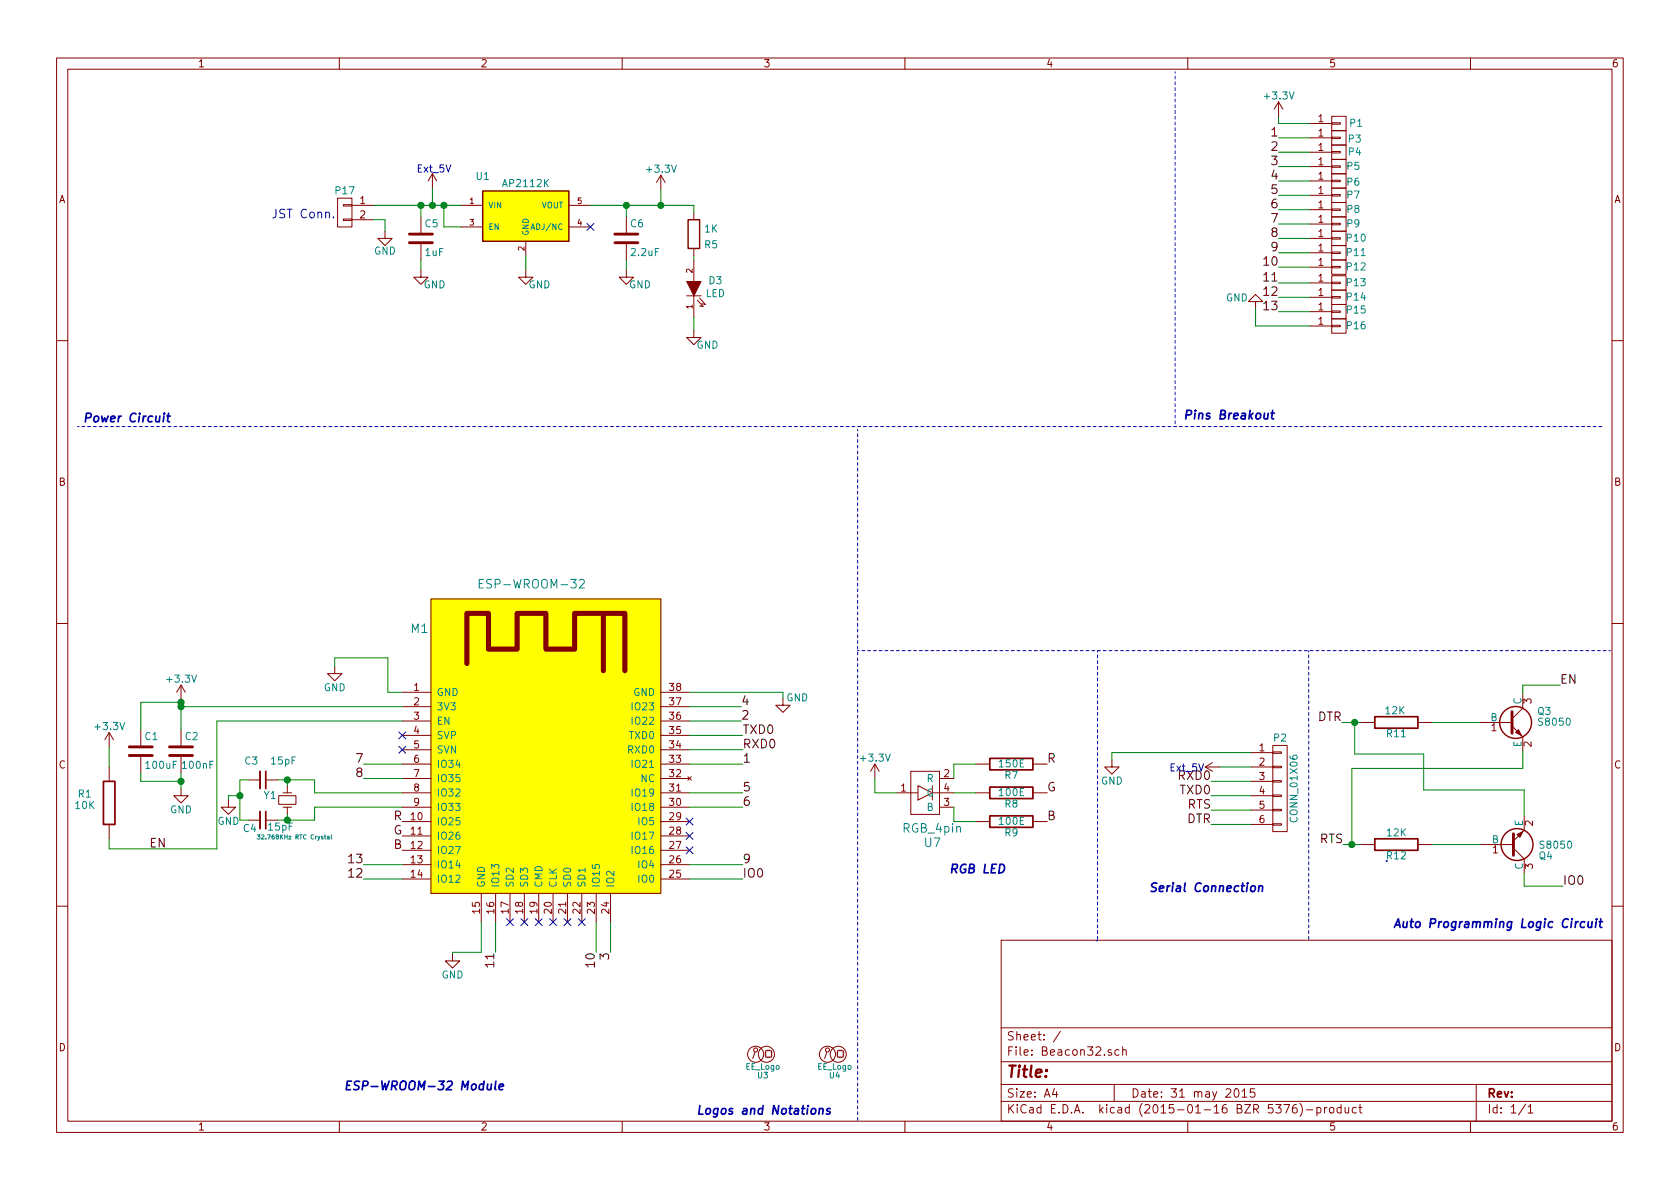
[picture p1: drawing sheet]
<svg xmlns="http://www.w3.org/2000/svg" width="297mm" height="210mm" viewBox="0 0 297 210" stroke-linecap="round" stroke-linejoin="round" font-family="sans-serif">
<g fill="none" stroke="#840000" stroke-width=".18">
<path d="M10 10.3h277v189.9h-277zM12 12.2h273v186.1h-273zM60 10.3v1.9M110 10.3v1.9M160 10.3v1.9M210 10.3v1.9M226.1 18l-.8 1.3M226.1 18v2.6M226.1 18l.7 1.3M260 10.3v1.9M59.7 35h2.5v5.1h-2.5zM60.7 38.7h1.5v.3h-1.5z"/>
<path d="M60.7 36.2h1.5v.2h-1.5zM62.2 36.3h3.8M62.2 38.9h3.8M74.4 38.3v2.8M76.5 30.7l-.8 1.3M76.5 30.7v2.6M76.5 30.7l.7 1.3M81.5 36.3h3.8M100.6 36.3h3.8M110.7 38.3v2.8M116.8 31l-.7 1.3M116.8 31v2.5"/>
<path d="M116.8 31l.8 1.3M122.7 37.6v1.3M231.6 21.8h3.9M231.6 24.4h3.9M231.6 26.9h3.9M231.6 29.5h3.9M231.6 32h3.9M231.6 34.5h3.9M231.6 37.1h3.9M231.6 39.6h3.9M235.5 21.7h1.5v.3h-1.5zM235.5 20.6h2.5v2.5h-2.5z"/>
<path d="M235.5 24.3h1.5v.2h-1.5zM235.5 23.1h2.5v2.5h-2.5zM235.5 26.8h1.5v.2h-1.5zM235.5 25.6h2.5v2.6h-2.5zM235.5 29.3h1.5v.3h-1.5zM235.5 28.2h2.5v2.5h-2.5zM235.5 31.9h1.5v.2h-1.5zM235.5 30.7h2.5v2.6h-2.5zM235.5 34.4h1.5v.3h-1.5zM235.5 33.3h2.5v2.5h-2.5zM235.5 37h1.5v.2h-1.5zM235.5 35.8h2.5v2.5h-2.5z"/>
<path d="M235.5 39.5h1.5v.2h-1.5zM235.5 38.3h2.5v2.6h-2.5zM68.1 40.9v1.3h1.2l-1.2 1.2-1.3-1.2h1.3M74.4 47.7v1.3h1.3l-1.3 1.3-1.2-1.3h1.2M74.4 43.2v2.8M81.5 40.1h3.8M93 47.7v1.3h1.2l-1.2 1.3-1.3-1.3h1.3M93 42.7v2.5M100.6 40.1h3.8M110.7 47.7v1.3h1.3l-1.3 1.3-1.2-1.3h1.2M110.7 43.2v2.8M121.4 52.3h2.6"/>
<path d="M122.7 58.4v1.3h1.3l-1.3 1.3-1.3-1.3h1.3M122.7 43.9v1.3M122.7 46v3.8M122.7 52.3v3.8M123.3 53.1l1 1.1-.6-.1M123.7 52.7l1 1.1-.6-.1M222 53.3h-1.3l1.3-1.2 1.3 1.2h-1.3v1.3M231.6 42.2h3.9M231.6 44.7h3.9M231.6 47.2h3.9M231.6 50h3.9M231.6 52.6h3.9"/>
<path d="M231.6 55.1h3.9M231.6 57.7h3.9M235.5 42h1.5v.3h-1.5zM235.5 40.9h2.5v2.5h-2.5zM235.5 44.6h1.5v.2h-1.5zM235.5 43.4h2.5v2.6h-2.5zM235.5 47.1h1.5v.3h-1.5zM235.5 46h2.5v2.5h-2.5zM235.5 49.9h1.5v.3h-1.5zM235.5 48.8h2.5v2.5h-2.5zM235.5 52.4h1.5v.3h-1.5zM235.5 51.3h2.5v2.5h-2.5z"/>
<path d="M235.5 55h1.5v.2h-1.5zM235.5 53.8h2.5v2.6h-2.5zM235.5 57.5h1.5v.3h-1.5zM235.5 56.4h2.5v2.5h-2.5zM10 60.2h2M285 60.2h2M10 110.3h2M59.2 117.9v1.2h1.3l-1.3 1.3-1.3-1.3h1.3M76.2 105.9h40.6v52.1h-40.6zM285 110.3h2M19.3 129.5v2.6M19.3 135.6v2.6"/>
<path d="M19.3 129.5l-.8 1.3M19.3 129.5l.8 1.3M24.9 129v2.8M24.9 133.9v2.7M32 139.4v1.3h1.3l-1.3 1.3-1.3-1.3h1.3M32 121.2v2.5M32 129v2.8M32 133.9v2.7M32 121.2l-.8 1.2M32 121.2l.8 1.2M43.9 137.9h2.1M47.1 137.9h1.9"/>
<path d="M50.8 138.9v1.3M71.1 135.1h5.1M71.1 137.7h5.1M71.1 122.4h5.1M71.1 125h5.1M71.1 127.5h5.1M71.1 130h5.1M71.1 132.6h5.1M116.8 135.1h5.1M116.8 137.7h5.1M116.8 122.4h5.1M116.8 125h5.1"/>
<path d="M116.8 127.5h5.1M116.8 130h5.1M116.8 132.6h5.1M121.6 137.4l.6 .6M122.2 137.4l-.6 .6M138.4 123.4v1.3h1.3l-1.3 1.3-1.2-1.3h1.2M154.7 135.1l.7 1.3M154.7 135.1v2.6M154.7 135.1l-.8 1.3M161 136.4h5.1v7.6h-5.1zM162.3 138.9l2.5 1.3-2.5 1.3zM166.1 137.7h2.6"/>
<path d="M172.5 135.1h2.5M182.6 135.1h2.6M196.6 134.4v1.2h1.3l-1.3 1.3-1.3-1.3h1.3M213.1 135.6h2.5M213.1 135.6l1.3 .8M214.4 134.9l-1.3 .7M221.2 133.1h3.8M221.2 135.6h3.8M221.2 138.2h3.8M225 138h1.6v.3h-1.6zM225 135.5h1.6v.3h-1.6zM225 133h1.6v.2h-1.6z"/>
<path d="M225 131.8h2.6v15.3h-2.6zM240.5 127.8h2.6M250.7 127.8h2.5M261.6 127.8h5.7M267.3 128.4l1.9 1.9v2.5M269.2 122.7v2.5l-1.9 1.9M19.3 145.8v2.5M40.4 141.5v1.2h1.3l-1.3 1.3-1.3-1.3h1.3M43.9 145h2.1M49.3 140.7h3v1.5h-3zM50 140.2h1.6M50 142.7h1.6"/>
<path d="M50.8 142.7v1.3M71.1 140.2h5.1M71.1 145.3h5.1M71.1 142.7h5.1M71.1 147.8h5.1M71.1 150.4h5.1M71.1 152.9h5.1M71.1 155.4h5.1M85.1 158v5.1M87.6 158v5.1M90.2 158v5.1M92.7 158v5.1"/>
<path d="M95.2 158v5.1M97.8 158v5.1M100.3 158v5.1M102.9 158v5.1M105.4 158v5.1M107.9 158v5.1M116.8 140.2h5.1M116.8 145.3h5.1M116.8 142.7h5.1M116.8 147.8h5.1M116.8 150.4h5.1M116.8 152.9h5.1"/>
<path d="M116.8 155.4h5.1M158.5 140.2h3.8M164.8 140.2h3.9M166.1 142.7h2.6M172.5 140.2h2.5M172.5 145.3h2.5M182.6 140.2h2.6M182.6 145.3h2.6M221.2 140.7h3.8M221.2 143.3h3.8M221.2 145.8h3.8M225 145.7h1.6v.2h-1.6z"/>
<path d="M225 143.1h1.6v.3h-1.6zM225 140.6h1.6v.2h-1.6zM240.5 149.3h2.6M250.7 149.3h2.5M261.9 149.3h5.7M267.6 150l1.9 1.9v2.5M269.5 144.3v2.5l-1.9 1.9M10 160.2h2M80 168.7v1.2h1.3l-1.3 1.3-1.3-1.3h1.3M177 166.3h108v32h-108zM285 160.2h2M60 198.3v1.9"/>
<path d="M110 198.3v1.9M133.5 186l-.4 1.2M135.3 186.6h.1M135.3 186.2h.1M135.4 185.8h1v1.1h-1zM135.8 185.7v.1M135.8 186.9v.2M136 185.7v.1M136 186.9v.2M136.4 186.6h.1M136.4 186.2h.1M146.2 186l-.4 1.2"/>
<path d="M148 186.6h.1M148 186.2h.1M148.1 185.8h1v1.1h-1zM148.5 185.7v.1M148.5 186.9v.2M148.7 185.7v.1M148.7 186.9v.2M149.1 186.6h.1M149.1 186.2h.1M160 198.3v1.9M177 194.8h108M177 191.8h108"/>
<path d="M177 187.8h108M177 181.8h108M186.4 192.5l-.3 1h.9M186.8 193v1M187.5 182.3l-1.3 2M196.5 185.7a.37 .37 0 0 0-.6 .1l.1 .2 .5 .2 .1 .1-.3 .3-.4-.1M197 191.8v3M197.8 185.7l-.4-.1-.3 .3 .1 .6 .2 .1 .4-.1M198.5 185.7l.2-.1 .4 .1v.9M198.5 185.1v1.5M210 198.3v1.9M218.4 192.6l.1-.1a.81 .81 0 0 1 .6 .6 .81 .81 0 0 1-.3 .8l-.1 .1a.8 .8 0 0 1-.6-.6 .8 .8 0 0 1 .3-.8z"/>
<path d="M219.6 193l.4-.5v1.5M219.6 194h.9M221.8 192.5h-.7l-.1 .7 .3-.1 .4 .1 .2 .2-.1 .5-.2 .1-.6-.1M227 195.3h1l-.6 1.5M229.2 195.3a.59 .59 0 0 0-.7 .7l.1 .7 .2 .1 .5-.1 .1-.5-.2-.2-.4-.1-.3 .3M229.8 195.1a1.71 1.71 0 0 1 0 2.3M231 196.3h1.1M232.8 195.9l.5-.1 .3 .3-.2 .6h-.6M232.8 195.8v1.5M234.2 195.8v1M234.6 195.8l-.4 .3M235.1 196l.2-.2 .5 .2v.5l-.1 .2-.4 .1-.2-.1z"/>
<path d="M237.1 195.9l-.4-.1-.3 .3 .1 .6 .2 .1 .4-.1M237.1 195.3v1.5M237.8 195.8l.1 .9 .4 .1 .2-.1M238.5 195.8v1M239.8 195.9l-.4-.1-.3 .3 .1 .6 .2 .1 .4-.1M240.3 195.8h.5M240.5 195.3v1.3l.3 .2M260 198.3v1.9M261 191.8v6.5M269.7 195.2l-1.2 2M270.2 195.8l.4-.5v1.5M270.2 196.8h.8"/>
<circle cx="133.6" cy="185.7" r=".36"/>
<circle cx="133.6" cy="186.4" r="1.42"/>
<circle cx="135.5" cy="186.4" r="1.42"/>
<circle cx="146.3" cy="185.7" r=".36"/>
<circle cx="146.3" cy="186.4" r="1.42"/>
<circle cx="148.2" cy="186.4" r="1.42"/>
</g>
<path d="M18.3 138.2h2v7.6h-2zM47 136.4v3M175 134.1h7.6v2h-7.6zM175 139.2h7.6v2h-7.6zM243.1 126.7h7.6v2.1h-7.6zM47 143.5v3.1M175 144.3h7.6v2h-7.6zM243.1 148.3h7.6v2.1h-7.6z" fill="none" stroke="#840000" stroke-width=".3"/>
<g fill="none" stroke="#008400" stroke-width=".18">
<path d="M66 36.3h15.5M66 38.9h2.1v2M74.4 36.3v2M76.5 33.3v3M78.5 36.3v3.8h3M104.4 36.3h18.3v1.3M110.7 36.3v2M116.8 33.5v2.8M226.1 20.6v1.2h5.5M226.1 24.4h5.5M226.1 26.9h5.5M226.1 29.5h5.5"/>
<path d="M226.1 32h5.5M226.1 34.5h5.5M226.1 37.1h5.5M226.1 39.6h5.5M74.4 46v1.7M93 45.2v2.5M110.7 46v1.7M122.7 45.2v.8M122.7 56.1v2.3M222 54.6v3.1h9.6M226.1 42.2h5.5M226.1 50h5.5"/>
<path d="M226.1 52.6h5.5M226.1 55.1h5.5M226.1 44.7h5.5M226.1 47.2h5.5M59.2 117.9v-1.6h9.4v6.1h2.5M19.3 132.1v3.5M24.9 136.6v1.6h7.1M32 123.7v5.3M32 136.6v2.8M32 125h39.1M32 124.2h-7.1v4.8M43.9 137.9h-1.5v7.1h1.5"/>
<path d="M49 137.9h6.6v2.3h15.5M50.8 137.9v1M64.3 135.1h6.8M64.3 137.7h6.8M71.1 127.5h-32.7v22.6h-19.1v-1.8M121.9 135.1h9.4M121.9 122.4h16.5v1M121.9 127.5h9.2M121.9 132.6h9.4M121.9 130h9.4M121.9 125h9.2M154.7 137.7v2.5h3.8"/>
<path d="M172.5 135.1h-3.8v2.6M214.1 138.2h7.1M215.6 135.6h5.6M221.2 133.1h-24.6v1.3M237.2 127.8h3.3M239.5 127.8v5.5h12.2v6.4h17.8v4.6M253.2 127.8h8.4M269.2 132.8v3.1h-30.2v13.4M275.8 121.2h-6.6v1.5M42.4 140.7h-2v.8M50.8 144v1M64.3 152.9h6.8"/>
<path d="M64.3 155.4h6.8M71.1 142.7h-15.5v2.3h-6.6M121.9 140.2h9.4M121.9 142.7h9.4M121.9 152.9h9.4M121.9 155.4h9.4M168.7 140.2h3.8M168.7 142.7v2.6h3.8M214.1 140.7h7.1M214.1 143.3h7.1M214.1 145.8h7.1M237.5 149.3h3"/>
<path d="M253.2 149.3h8.7M269.5 154.4v2.3h6.9M85.1 163.1v5.3h-5.1v.3M87.6 163.1v5.3M105.4 163.1v5.3M107.9 163.1v5.3"/>
</g>
<g fill="none" stroke="#840000" stroke-width=".25">
<path d="M85.3 33.8h15.3v8.9h-15.3zM121.7 38.9h2v5h-2z"/>
<circle cx="268" cy="127.8" r="2.82"/>
<circle cx="268.2" cy="149.3" r="2.82"/>
</g>
<g fill="#840000" stroke="#840000" stroke-width=".18">
<path d="M121.4 49.8h2.6l-1.3 2.5z"/>
<path d="M268 129.5l.5-.5 .5 1z"/>
<path d="M268.2 147.6l1-.5-.5 1z"/>
</g>
<g fill="none" stroke="#0000c2" stroke-width=".3">
<path d="M29.5 73.6h.6M29.8 73.1l-.2 1.3 .4 .2M224.7 73.1h.6M225 72.6l-.2 1.3 .4 .2M222.6 156.8l.3-.2 .3 .1v1M222.6 156.6l-.1 1.1M280.2 163.1a.5 .5 0 0 0-.7 .2l-.1 .4 .1 .2h.6M280.8 163l-.1 .8a.37 .37 0 0 0 .4 .2 .37 .37 0 0 0 .3-.2M281.5 163l-.1 1M282.2 163l-.1 1M282.3 162.5v.1M282.8 163h.5"/>
<path d="M283 162.5l-.1 1.3 .3 .2M61.3 191.9h.5M62.2 191.2h-.8l-.2 1.5h.8M63.6 191.3a.65 .65 0 0 0-.9 .2l.1 .3 .6 .3 .1 .2-.2 .3a.65 .65 0 0 1-.8 0M64.1 192h.6l.3-.2 .1-.3-.1-.2-.8-.1-.2 1.5M144.9 196.2l.2-.2 .4 .1-.1 .9M146.8 196.1a.39 .39 0 0 0-.6 .1v.2l.4 .1 .2 .2-.3 .3-.4-.1"/>
</g>
<g fill="#ff0" stroke="#ff0" stroke-width=".25">
<path d="M76.2 105.9h40.6v52.1h-40.6z"/>
<path d="M85.3 33.8h15.3v8.9h-15.3z"/>
</g>
<path d="M82.5 117.3v-8.8h3.9v6.3h5v-6.3h5.1v6.3h5.1v-6.3h8.9v10.1M106.7 108.5v10.1" fill="none" stroke="#840000" stroke-width=".89"/>
<path d="M84.7 103.2h.5M85.5 102.5h-.8v1.5h.8M102.4 102.6l.3-.1h.3l.3 .1v.3v.2l-.9 .9h.9M45.5 147.6h.4l-.2 .3 .2 .2v.2h-.4M57.9 147.9h.3v.5M58.2 148.1l-.3 .1 .1 .2 .2-.1M58.6 147.6l.1 .8" fill="none" stroke="#008484" stroke-width=".18"/>
<path d="M72.4 42.9h4.1M72.4 41.4h4.1M108.7 42.9h4.1M108.7 41.4h4.1M22.9 133.6h4M22.9 132.1h4M30 133.6h4M30 132.1h4M267.3 125.9v3.8M267.6 147.4v3.9" fill="none" stroke="#840000" stroke-width=".51"/>
<g fill="#008400" stroke="#008400" stroke-width=".25">
<circle cx="78.5" cy="36.3" r=".51"/>
<circle cx="239" cy="149.3" r=".51"/>
<circle cx="239.5" cy="127.8" r=".51"/>
<circle cx="32" cy="124.2" r=".51"/>
<circle cx="32" cy="125" r=".51"/>
<circle cx="32" cy="138.2" r=".51"/>
<circle cx="50.8" cy="137.9" r=".51"/>
<circle cx="50.8" cy="145" r=".51"/>
<circle cx="42.4" cy="140.7" r=".51"/>
<circle cx="74.4" cy="36.3" r=".51"/>
<circle cx="76.5" cy="36.3" r=".51"/>
<circle cx="110.7" cy="36.3" r=".51"/>
<circle cx="116.8" cy="36.3" r=".51"/>
</g>
<g fill="none" stroke="#000084" stroke-width=".18">
<path d="M103.8 39.5l1.2 1.2M105 39.5l-1.2 1.2M70.5 129.4l1.2 1.3M70.5 132l1.2 1.2M71.7 129.4l-1.2 1.3M71.7 132l-1.2 1.2M121.3 144.7l1.2 1.2M121.3 149.8l1.2 1.2M121.3 147.2l1.2 1.2M122.5 144.7l-1.2 1.2M122.5 149.8l-1.2 1.2M122.5 147.2l-1.2 1.2"/>
<path d="M89.6 162.5l1.2 1.2M90.8 162.5l-1.2 1.2M92.1 162.5l1.2 1.2M93.3 162.5l-1.2 1.2M94.6 162.5l1.3 1.2M95.9 162.5l-1.3 1.2M97.2 162.5l1.2 1.2M98.4 162.5l-1.2 1.2M99.7 162.5l1.2 1.2M100.9 162.5l-1.2 1.2M102.3 162.5l1.2 1.2M103.5 162.5l-1.2 1.2"/>
</g>
<path d="M207.8 12.7v62.7M13.7 75.4h270M151.6 75.9v122.2M151.6 115.1h133.1M194.1 115.1v51.3M231.4 115.1v51.3M194.1 166.4h-.3" fill="none" stroke="#0000c2" stroke-width=".18" stroke-dasharray=".5" stroke-dashoffset=".3"/>
<path d="M46 136.4v3M46 143.5v3.1" fill="none" stroke="#840000" stroke-width=".33"/>
<path d="M59 38.4v.1" fill="none" stroke="#0000c2" stroke-width=".18"/>
<text font-size="2.8" fill="#840000" x="178" y="190.5">Title:</text>
<g font-size="2.1">
<text x="224.9" y="24.1">1</text>
<text x="224.9" y="26.7">2</text>
<text x="224.9" y="29.2">3</text>
<text x="224.9" y="31.7">4</text>
<text x="224.9" y="34.3">5</text>
<text x="224.9" y="36.8">6</text>
<text x="224.9" y="39.4">7</text>
<text x="224.9" y="41.9">8</text>
<text x="223.7" y="47">10</text>
<text x="224.9" y="44.4">9</text>
<text x="223.7" y="49.8">11</text>
<text x="223.7" y="52.3">12</text>
<text x="223.7" y="54.9">13</text>
<text x="131.1" y="124.7">4</text>
<text x="275.8" y="120.9">EN</text>
<text x="131.1" y="127.2">2</text>
<text x="131.3" y="129.8">TXD0</text>
<text x="232.9" y="127.5">DTR</text>
<text x="63.1" y="134.9">7</text>
<text x="63.1" y="137.4">8</text>
<text x="131.3" y="132.3">RXD0</text>
<text x="131.3" y="134.9">1</text>
<text x="185.2" y="134.9">R</text>
<text x="208.5" y="137.9">RXD0</text>
<text x="131.3" y="139.9">5</text>
<text x="131.3" y="142.5">6</text>
<text x="185.2" y="139.9">G</text>
<text x="208.7" y="140.5">TXD0</text>
<text x="209.9" y="143">RTS</text>
<text x="26.4" y="149.9">EN</text>
<text x="69.5" y="147.6">G</text>
<text x="69.6" y="145">R</text>
<text x="185.2" y="145">B</text>
<text x="209.8" y="145.5">DTR</text>
<text x="233.2" y="149.1">RTS</text>
<text x="61.9" y="152.6">13</text>
<text x="61.9" y="155.2">12</text>
<text x="69.6" y="150.1">B</text>
<text x="131.3" y="152.6">9</text>
<text x="131.3" y="155.2">IO0</text>
<text x="276.4" y="156.5">IO0</text>
<text x="87.4" y="170.8" transform="rotate(-90 87.4 170.8)">11</text>
<text x="105.2" y="170.8" transform="rotate(-90 105.2 170.8)">10</text>
<text x="107.7" y="169.6" transform="rotate(-90 107.7 169.6)">3</text>
</g>
<g font-size="2.1" fill="#0000c2">
<text x="48" y="38.6">JST Conn.</text>
<text x="14.7" y="74.7">Power Circuit</text>
<text x="209.3" y="74.2">Pins Breakout</text>
<text x="167.9" y="154.4">RGB LED</text>
<text x="203.2" y="157.7">Serial Connection</text>
<text x="246.4" y="164.1">Auto Programming Logic Circuit</text>
<text x="64.8" y="192.8">ESP-WROOM-32 Module</text>
<text x="123.2" y="197.1">Logos and Notations</text>
</g>
<g font-size="2.1" fill="#008484">
<text x="85.7" y="104.1">ESP-WROOM-32</text>
<text x="72.7" y="111.9">M1</text>
<text x="159.7" y="147.2">RGB_4pin</text>
<text x="163.5" y="149.8">U7</text>
</g>
<g font-size="2.1" fill="#840000">
<text x="178" y="184">Sheet: /</text>
<text x="178" y="186.7">File: Beacon32.sch</text>
<text x="178" y="196.9">KiCad E.D.A. kicad (2015-01-16 BZR 5376)-product</text>
<text x="178" y="194.1">Size: A4</text>
<text x="200" y="194.1">Date: 31 may 2015</text>
<text x="263" y="194.1">Rev:</text>
<text x="263" y="196.9">Id: 1/1</text>
</g>
<g font-size="1.8" fill="#840000">
<text x="35" y="11.9">1</text>
<text x="85" y="11.9">2</text>
<text x="135" y="11.9">3</text>
<text x="185" y="11.9">4</text>
<text x="235" y="11.9">5</text>
<text x="285" y="11.9">6</text>
<text x="233.1" y="21.6">1</text>
<text x="233.1" y="24.1">1</text>
<text x="233.1" y="26.7">1</text>
<text x="233.1" y="29.2">1</text>
<text x="10.4" y="35.9">A</text>
<text x="233.1" y="31.7">1</text>
<text x="233.1" y="34.3">1</text>
<text x="285.4" y="35.9">A</text>
<text x="63.7" y="36.1">1</text>
<text x="63.7" y="38.6">2</text>
<text x="233.1" y="36.8">1</text>
<text x="233.1" y="39.4">1</text>
<text x="233.1" y="41.9">1</text>
<text x="233.1" y="44.4">1</text>
<text x="233.1" y="47">1</text>
<text x="233.1" y="49.8">1</text>
<text x="233.1" y="52.3">1</text>
<text x="233.1" y="54.9">1</text>
<text x="233.1" y="57.4">1</text>
<text x="10.4" y="85.9">B</text>
<text x="285.4" y="85.9">B</text>
<text x="73.2" y="122.2">1</text>
<text x="73.2" y="124.7">2</text>
<text x="118.4" y="124.7">37</text>
<text x="118.4" y="122.2">38</text>
<text x="270.8" y="124.4" transform="rotate(-90 270.8 124.4)">3</text>
<text x="73.2" y="127.2">3</text>
<text x="73.2" y="129.8">4</text>
<text x="118.4" y="129.8">35</text>
<text x="118.4" y="127.2">36</text>
<text x="263.7" y="129.3">1</text>
<text x="10.4" y="135.9">C</text>
<text x="73.2" y="132.3">5</text>
<text x="73.2" y="134.9">6</text>
<text x="73.2" y="137.4">7</text>
<text x="118.4" y="137.4">32</text>
<text x="118.4" y="134.9">33</text>
<text x="118.4" y="132.3">34</text>
<text x="166.9" y="137.4">2</text>
<text x="222.7" y="132.8">1</text>
<text x="222.7" y="135.4">2</text>
<text x="222.7" y="137.9">3</text>
<text x="270.8" y="132" transform="rotate(-90 270.8 132)">2</text>
<text x="285.4" y="135.9">C</text>
<text x="73.2" y="139.9">8</text>
<text x="73.2" y="142.5">9</text>
<text x="118.4" y="142.5">30</text>
<text x="118.4" y="139.9">31</text>
<text x="159.3" y="139.9">1</text>
<text x="166.9" y="142.5">3</text>
<text x="166.9" y="139.9">4</text>
<text x="222.7" y="140.5">4</text>
<text x="222.7" y="143">5</text>
<text x="72.7" y="145">10</text>
<text x="72.7" y="147.6">11</text>
<text x="118.4" y="147.6">28</text>
<text x="118.4" y="145">29</text>
<text x="222.7" y="145.5">6</text>
<text x="271" y="146" transform="rotate(-90 271 146)">2</text>
<text x="72.7" y="150.1">12</text>
<text x="72.7" y="152.6">13</text>
<text x="72.7" y="155.2">14</text>
<text x="118.4" y="155.2">25</text>
<text x="118.4" y="152.6">26</text>
<text x="118.4" y="150.1">27</text>
<text x="263.9" y="150.9">1</text>
<text x="271" y="153.6" transform="rotate(-90 271 153.6)">3</text>
<text x="84.8" y="161.5" transform="rotate(-90 84.8 161.5)">15</text>
<text x="87.4" y="161.5" transform="rotate(-90 87.4 161.5)">16</text>
<text x="89.9" y="161.5" transform="rotate(-90 89.9 161.5)">17</text>
<text x="92.5" y="161.5" transform="rotate(-90 92.5 161.5)">18</text>
<text x="95" y="161.5" transform="rotate(-90 95 161.5)">19</text>
<text x="97.5" y="161.5" transform="rotate(-90 97.5 161.5)">20</text>
<text x="100.1" y="161.5" transform="rotate(-90 100.1 161.5)">21</text>
<text x="102.6" y="161.5" transform="rotate(-90 102.6 161.5)">22</text>
<text x="105.2" y="161.5" transform="rotate(-90 105.2 161.5)">23</text>
<text x="107.7" y="161.5" transform="rotate(-90 107.7 161.5)">24</text>
<text x="10.4" y="185.9">D</text>
<text x="285.4" y="185.9">D</text>
<text x="35" y="199.9">1</text>
<text x="85" y="199.9">2</text>
<text x="135" y="199.9">3</text>
<text x="185" y="199.9">4</text>
<text x="235" y="199.9">5</text>
<text x="285" y="199.9">6</text>
</g>
<g font-size="1.8" fill="#008484">
<text x="223.7" y="17.6">+3.3V</text>
<text x="238.7" y="22.4">P1</text>
<text x="238.5" y="25.2">P3</text>
<text x="238.5" y="27.5">P4</text>
<text x="59.4" y="34.3">P17</text>
<text x="84.2" y="31.8">U1</text>
<text x="89.1" y="33.1">AP2112K</text>
<text x="114.5" y="30.5">+3.3V</text>
<text x="238.2" y="30">P5</text>
<text x="238.2" y="32.8">P6</text>
<text x="238.2" y="35.1">P7</text>
<text x="75.2" y="40.2">C5</text>
<text x="111.5" y="40.2">C6</text>
<text x="124.6" y="41.1">1K</text>
<text x="238.2" y="37.6">P8</text>
<text x="238.2" y="40.2">P9</text>
<text x="66.1" y="45">GND</text>
<text x="75.2" y="45.3">1uF</text>
<text x="111.7" y="45.3">2.2uF</text>
<text x="124.6" y="43.9">R5</text>
<text x="238.2" y="42.7">P10</text>
<text x="238.2" y="45.3">P11</text>
<text x="238.2" y="47.8">P12</text>
<text x="74.9" y="51">GND</text>
<text x="93.4" y="51">GND</text>
<text x="111.2" y="51">GND</text>
<text x="124.7" y="52.5">LED</text>
<text x="125.4" y="50.2">D3</text>
<text x="216.7" y="53.3">GND</text>
<text x="238.2" y="50.6">P13</text>
<text x="238.2" y="53.1">P14</text>
<text x="238.2" y="55.4">P15</text>
<text x="238.2" y="58.2">P16</text>
<text x="123.1" y="61.6">GND</text>
<text x="29.7" y="120.7">+3.3V</text>
<text x="57.2" y="122.2">GND</text>
<text x="77.2" y="123.1">GND</text>
<text x="77.2" y="125.6">3V3</text>
<text x="111.9" y="123.1">GND</text>
<text x="112" y="125.6">IO23</text>
<text x="139" y="124">GND</text>
<text x="269" y="124.6" transform="rotate(-90 269 124.6)">C</text>
<text x="17" y="129.1">+3.3V</text>
<text x="25.7" y="130.9">C1</text>
<text x="32.8" y="130.9">C2</text>
<text x="77.2" y="128.1">EN</text>
<text x="77.2" y="130.7">SVP</text>
<text x="111.3" y="130.7">TXD0</text>
<text x="112" y="128.1">IO22</text>
<text x="225.2" y="131.1">P2</text>
<text x="245" y="126.3">12K</text>
<text x="245.3" y="130.3">R11</text>
<text x="263.5" y="127.5">B</text>
<text x="271.9" y="126.4">Q3</text>
<text x="272.3" y="128.3">S8050</text>
<text x="25.9" y="135.9">100uF</text>
<text x="32.4" y="135.9">100nF</text>
<text x="43.3" y="135.2">C3</text>
<text x="48" y="135.2">15pF</text>
<text x="77.2" y="133.2">SVN</text>
<text x="77.2" y="135.8">IO34</text>
<text x="111.1" y="133.2">RXD0</text>
<text x="112" y="135.8">IO21</text>
<text x="152.3" y="134.7">+3.3V</text>
<text x="176.8" y="135.7">150E</text>
<text x="177.7" y="137.7">R7</text>
<text x="269" y="132.2" transform="rotate(-90 269 132.2)">E</text>
<text x="13.4" y="143">10K</text>
<text x="13.9" y="141">R1</text>
<text x="30" y="143.8">GND</text>
<text x="46.7" y="141.3">Y1</text>
<text x="77.2" y="138.3">IO35</text>
<text x="77.2" y="140.8">IO32</text>
<text x="77.2" y="143.4">IO33</text>
<text x="112" y="143.4">IO18</text>
<text x="112" y="140.8">IO19</text>
<text x="113.3" y="138.3">NC</text>
<text x="163.7" y="140.8">G</text>
<text x="163.8" y="138.3">R</text>
<text x="163.8" y="143.4">B</text>
<text x="176.8" y="140.8">100E</text>
<text x="177.7" y="142.8">R8</text>
<text x="194.6" y="138.7">GND</text>
<text x="38.4" y="145.8">GND</text>
<text x="43.1" y="147.1">C4</text>
<text x="47.5" y="146.9">15pF</text>
<text x="77.2" y="145.9">IO25</text>
<text x="77.2" y="148.5">IO26</text>
<text x="112" y="148.5">IO17</text>
<text x="113" y="145.9">IO5</text>
<text x="176.8" y="145.8">100E</text>
<text x="177.7" y="147.9">R9</text>
<text x="229.4" y="145.1" transform="rotate(-90 229.4 145.1)">CONN_01X06</text>
<text x="245.3" y="147.9">12K</text>
<text x="263.8" y="149.1">B</text>
<text x="269.2" y="146.1" transform="rotate(-90 269.2 146.1)">E</text>
<text x="77.2" y="151">IO27</text>
<text x="77.2" y="153.5">IO14</text>
<text x="112" y="151">IO16</text>
<text x="113" y="153.5">IO4</text>
<text x="245.3" y="151.9">R12</text>
<text x="269.2" y="153.8" transform="rotate(-90 269.2 153.8)">C</text>
<text x="272.1" y="152">Q4</text>
<text x="272.5" y="150.1">S8050</text>
<text x="77.2" y="156.1">IO12</text>
<text x="85.7" y="157" transform="rotate(-90 85.7 157)">GND</text>
<text x="88.3" y="157" transform="rotate(-90 88.3 157)">IO13</text>
<text x="90.8" y="157" transform="rotate(-90 90.8 157)">SD2</text>
<text x="93.3" y="157" transform="rotate(-90 93.3 157)">SD3</text>
<text x="95.9" y="157" transform="rotate(-90 95.9 157)">CMD</text>
<text x="98.4" y="157" transform="rotate(-90 98.4 157)">CLK</text>
<text x="101" y="157" transform="rotate(-90 101 157)">SD0</text>
<text x="103.5" y="157" transform="rotate(-90 103.5 157)">SD1</text>
<text x="106" y="157" transform="rotate(-90 106 157)">IO15</text>
<text x="108.6" y="157" transform="rotate(-90 108.6 157)">IO2</text>
<text x="113" y="156.1">IO0</text>
<text x="78.1" y="173">GND</text>
</g>
<g font-size="1.8" fill="#0000c2">
<text x="73.7" y="30.5">Ext_5V</text>
<text x="206.8" y="136.4">Ext_5V</text>
</g>
<g font-size="1.4" fill="#840000">
<text x="83.1" y="36.1">1</text>
<text x="83.1" y="39.9">3</text>
<text x="102.1" y="39.9">4</text>
<text x="102.1" y="36.1">5</text>
<text x="92.7" y="44.3" transform="rotate(-90 92.7 44.3)">2</text>
<text x="122.4" y="48.3" transform="rotate(-90 122.4 48.3)">2</text>
<text x="122.4" y="54.6" transform="rotate(-90 122.4 54.6)">1</text>
</g>
<g font-size="1.4" fill="#008484">
<text x="86.4" y="36.8">VIN</text>
<text x="86.4" y="40.6">EN</text>
<text x="93.5" y="41.7" transform="rotate(-90 93.5 41.7)">GND</text>
<text x="94.3" y="40.6">ADJ/NC</text>
<text x="95.6" y="36.8">VOUT</text>
<text x="131.8" y="189.1">EE_Logo</text>
<text x="134" y="190.7">U3</text>
<text x="144.5" y="189.1">EE_Logo</text>
<text x="146.7" y="190.7">U4</text>
</g>
<text font-size="1.1" fill="#008484" x="46.2" y="148.4">32.768KHz RTC Crystal</text>
</svg>
